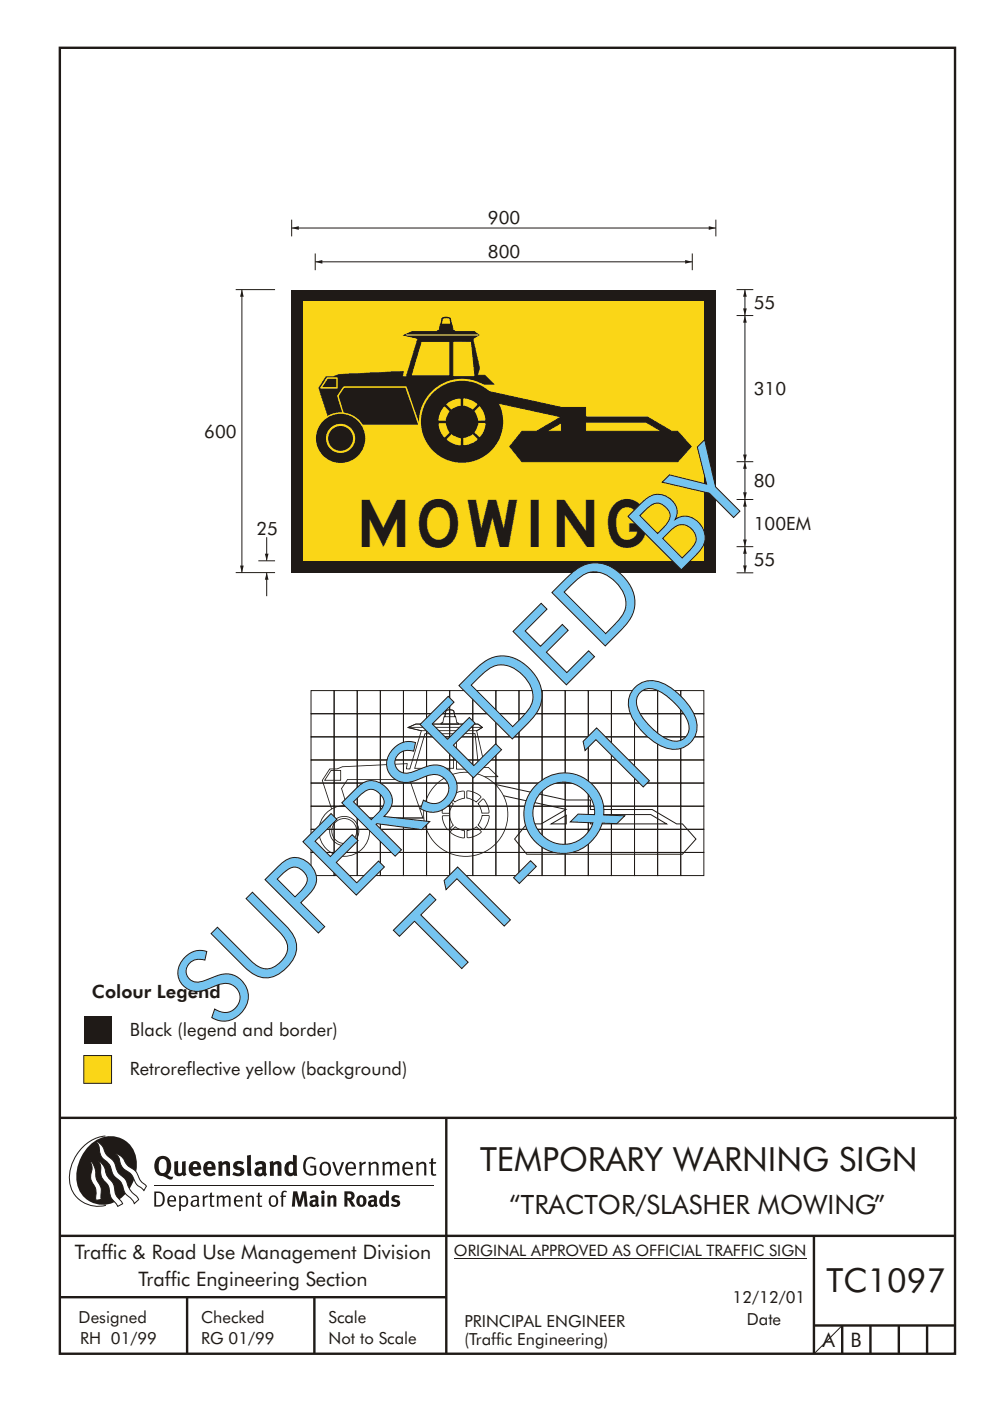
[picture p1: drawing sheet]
<svg xmlns="http://www.w3.org/2000/svg" width="210mm" height="297mm" viewBox="0 0 210 297" stroke-linecap="round" stroke-linejoin="round" font-family="sans-serif">
<path d="M61.9 61.4h90v60h-90z" fill="#1f1a17"/>
<path d="M64.4 63.9h85v55h-85z" fill="#fad617"/>
<path d="M61.9 48.3h90" fill="none" stroke="#1f1a17" stroke-width=".21"/>
<g fill="#1f1a17">
<path d="M61.9 48.3l1.5-.3v.7l-1.5-.4 1.5-.3z" fill-rule="evenodd"/>
<path d="M150.4 48l1.5 .3-1.5 .4v-.7l1.5 .3z" fill-rule="evenodd"/>
</g>
<path d="M151.9 46.6v3.5M158 105.9v10" fill="none" stroke="#1f1a17" stroke-width=".21"/>
<g fill="#1f1a17">
<path d="M158 105.9l.4 1.5h-.7l.3-1.5 .4 1.5z" fill-rule="evenodd"/>
<path d="M157.7 114.4h.7l-.4 1.5 .4-1.5-.4 1.5z" fill-rule="evenodd"/>
</g>
<path d="M158 97.9v8" fill="none" stroke="#1f1a17" stroke-width=".21"/>
<g fill="#1f1a17">
<path d="M158 97.9l.4 1.5h-.7l.3-1.5 .4 1.5z" fill-rule="evenodd"/>
<path d="M157.7 104.4h.7l-.4 1.5 .4-1.5-.4 1.5z" fill-rule="evenodd"/>
</g>
<path d="M158 115.9v5.5" fill="none" stroke="#1f1a17" stroke-width=".21"/>
<g fill="#1f1a17">
<path d="M158 115.9l.4 1.5h-.7l.3-1.5 .4 1.5z" fill-rule="evenodd"/>
<path d="M157.7 119.9h.7l-.4 1.5 .4-1.5-.4 1.5z" fill-rule="evenodd"/>
</g>
<path d="M158 61.4v5.5" fill="none" stroke="#1f1a17" stroke-width=".21"/>
<g fill="#1f1a17">
<path d="M158 61.4l.4 1.5h-.7l.3-1.5 .4 1.5z" fill-rule="evenodd"/>
<path d="M157.7 65.4h.7l-.4 1.5 .4-1.5-.4 1.5z" fill-rule="evenodd"/>
</g>
<path d="M158 66.9v31" fill="none" stroke="#1f1a17" stroke-width=".21"/>
<g fill="#1f1a17">
<path d="M158 66.9l.4 1.5h-.7l.3-1.5 .4 1.5z" fill-rule="evenodd"/>
<path d="M157.7 96.4h.7l-.4 1.5 .4-1.5-.4 1.5z" fill-rule="evenodd"/>
</g>
<path d="M66.9 55.5h80M156.3 61.4h3.5M156.3 66.9h3.5M156.3 97.9h3.5M156.3 115.9h3.5M156.3 105.9h3.5" fill="none" stroke="#1f1a17" stroke-width=".21"/>
<g fill="#1f1a17">
<path d="M66.9 55.5l1.5-.4v.8l-1.5-.4 1.5-.4z" fill-rule="evenodd"/>
<path d="M145.4 55.1l1.5 .4-1.5 .4v-.8l1.5 .4z" fill-rule="evenodd"/>
</g>
<path d="M61.9 46.6v3.5M66.9 53.7v3.6M146.9 53.7v3.6M56.6 113.9v5M156.3 121.4h3.5" fill="none" stroke="#1f1a17" stroke-width=".21"/>
<path d="M56.2 117.4h.8l-.4 1.5 .4-1.5-.4 1.5z" fill-rule="evenodd" fill="#1f1a17"/>
<path d="M51.3 61.4v60" fill="none" stroke="#1f1a17" stroke-width=".21"/>
<g fill="#1f1a17">
<path d="M51.3 61.4l.4 1.5h-.8l.4-1.5 .4 1.5z" fill-rule="evenodd"/>
<path d="M50.9 119.9h.8l-.4 1.5 .4-1.5-.4 1.5z" fill-rule="evenodd"/>
</g>
<path d="M50 61.4h8.4M54.8 118.9h3.6M50 121.4h8.4" fill="none" stroke="#1f1a17" stroke-width=".21"/>
<path d="M85.7 71.1l1.7-.8h13.2l1 .7-1.2 .7h-11.8z" fill-rule="evenodd" fill="#1f1a17"/>
<path d="M85.7 71.1l1.7-.8h13.2l1 .7-1.2 .7h-11.8z" fill="none" stroke="#1f1a17" stroke-width=".21"/>
<path d="M69.2 79.8h1.5l1.2-.4 13.7-.7-.2 1.1h.8l2.4-8-2.8-.7 1.6-.8h13.2l.9 .7-1.1 .8 1.4 6.2-.4 1.5h1.5l2 2h-3.8l-1.2 8.7h-29.7l-2.6-8z" fill-rule="evenodd" fill="#1f1a17"/>
<path d="M67.6 82.3l2.6 7.9zM69.1 79.8l-1.5 2.5zM69.2 79.8l1.5 .1zM70.7 79.8l1.2-.4zM71.9 79.3l13.7-.6zM85.6 78.7l-.1 1.1zM85.4 79.8l.8 .1zM88.6 71.7l-2.5 8.1zM85.8 71l2.8 .8zM85.8 71l1.7-.6zM87.4 70.3l13.2 .1zM100.7 70.3l.8 .8zM100.3 71.7l1.3-.6zM100.3 71.8l1.5 6.2zM101.7 78l-.3 1.5zM101.4 79.5l1.5 .1zM102.9 79.5l1.9 2zM101.1 81.4l3.8 .1zM101 81.5l-1.1 8.7zM70.2 90.2l29.7 .1z" fill="#1f1a17"/>
<path d="M96.1 72.3l3.9 .1 .8 7.5h-4.7zM89.4 72.4h6v7.3h-8.2z" fill-rule="evenodd" fill="#fad617"/>
<path d="M89.4 72.4h6v7.3h-8.2zM96.1 72.3l3.9 .1 .8 7.5h-4.7z" fill="none" stroke="#1f1a17" stroke-width=".21"/>
<circle cx="98" cy="89.4" r="8.9" fill="#1f1a17"/>
<path d="M98 80.3a9.1 9.1 0 0 1 6.5 2.7l-.3 .3a8.7 8.7 0 0 0-6.2-2.6zM104.5 83a9.1 9.1 0 0 1 2.7 6.4h-.4a8.6 8.6 0 0 0-2.6-6.1zM106.8 89.4h.4a9.1 9.1 0 0 1-2.7 6.5l-.3-.3a8.6 8.6 0 0 0 2.6-6.2zM98 98.1a8.7 8.7 0 0 0 6.2-2.5l.3 .3a9.1 9.1 0 0 1-6.5 2.6zM91.9 95.6a8.7 8.7 0 0 0 6.1 2.5v.4a9.1 9.1 0 0 1-6.4-2.6zM88.9 89.4h.4a8.6 8.6 0 0 0 2.6 6.2l-.3 .3a9.1 9.1 0 0 1-2.7-6.5zM91.6 83l.3 .3a8.6 8.6 0 0 0-2.6 6.1h-.4a9.1 9.1 0 0 1 2.7-6.4zM91.6 83a9.1 9.1 0 0 1 6.4-2.7v.4a8.7 8.7 0 0 0-6.1 2.6z" fill="#fad617"/>
<path d="M94.1 86.4l.3-.2 1 1-.6 1.2-.3 .8h-1.4a3.7 3.7 0 0 1 1-2.8zM93.1 89.8l1.5-.1 .4 1.3 .4 .7-1 1a3.6 3.6 0 0 1-1.3-2.9zM95.8 92.1l1.2 .6 .8 .2v1.4a3.4 3.4 0 0 1-3-1.3zM98.3 92.9l1.3-.4 .7-.4 1 1a3.3 3.3 0 0 1-3 1.2zM101.5 89.7h1.4a3.3 3.3 0 0 1-1.3 2.9l-1-.9 .7-1.2zM100.6 87.2l1-1a3.3 3.3 0 0 1 1.2 3h-1.3l-.4-1.3zM98.3 84.6a3.3 3.3 0 0 1 2.9 1.2l-.9 1-1.2-.6-.8-.2zM94.9 85.5a3.5 3.5 0 0 1 2.8-.9v1.4l-1.2 .4-.8 .4-1-1z" fill-rule="evenodd" fill="#fad617"/>
<path d="M93.8 67.6a1.47 1.47 0 0 1 1.7 0l.7 2.5 .3 .1v.1h-3.7v-.2h.4z" fill-rule="evenodd" fill="#1f1a17"/>
<path d="M96.5 70l.1 .3-.2 .1zM96.2 70h.3l-.1 .2h-.2zM96.1 70.1l.1 .1zM95.8 68.8h.2l.2 1.3h-.1zM95.9 68.7l.1 .1zM95.8 68.7h.1v.2h-.1zM95.7 68.8l.1 .1zM95.4 67.6h.2l.2 1.2h-.1zM95.1 67.3l.5 .3-.6-.2zM94.6 67.2l.5 .1-.1 .1h-.4zM94.2 67.3l.4-.1v.2l-.4 .1zM93.8 67.4l.4-.1v.2l-.3 .1h-.2zM93.7 67.6h.2l-.2 1.2h-.2zM93.4 68.7h.2v.2h-.2zM93.3 68.8h.2l-.3 1.3-.1-.1zM93.1 70l.1 .1zM92.7 70.1l.4-.1v.2l-.3 .1h-.1zM92.7 70.3l.1 .1zM92.8 70.2h3.7v.2h-3.7z" fill="#1f1a17"/>
<path d="M93.8 67.6a1.4 1.4 0 0 1 1.7 0l.3 1.2h-2.2z" fill-rule="evenodd" fill="#fad617"/>
<path d="M93.6 68.6h2.2v.3h-2.2zM95.8 68.8l.1-.1-.1 .2zM95.3 67.6l.3-.1 .3 1.2-.3 .1zM95.5 67.6l.1-.1zM95.1 67.2l.5 .3-.2 .1-.4-.1zM94.5 67.2h.6l-.1 .3h-.5zM94 67.2h.5v.3h-.4zM93.7 67.4l.3-.2 .1 .3h-.4zM93.8 67.6h.2zM93.7 67.5l.3 .1-.3 1.2-.3-.1zM93.4 68.7l.2 .2z" fill="#1f1a17"/>
<g fill="#fad617">
<path d="M72.9 81.9h13.2v.3h-13.2zM72.8 82l.1-.1v.2zM72.8 82l.3 .2-1.3 1.9-.2-.2zM71.6 83.9l.1 .1h-.2zM71.5 84l.3-.1 1.9 6.2-.2 .1zM73.5 90.2h.1v.1zM73.6 90h15.3v.3h-15.3zM88.9 90.2l.2-.1-.2 .2zM86 82.1l.3-.1 2.8 8.1-.3 .1zM86.1 81.9l.2 .1-.2 .1z"/>
<path d="M68.1 82.1h3.4v.3h-3.4zM71.5 82.2h.2l-.2 .2zM71.4 80.2h.3v2h-.3zM71.5 80l.2 .2h-.2zM69.4 80h2.1v.3h-2.1zM69.3 80.1l.1-.1v.2zM69.3 80.1l.3 .1-1.4 2.1-.2-.2zM68 82.1l.1 .3z"/>
<path d="M86.2 70.9h.1v.2h-.1zM86.3 70.9h15v.2h-15zM101.3 70.9l.3 .1-.3 .1z"/>
</g>
<circle cx="72.3" cy="93" r="5.4" fill="#1f1a17"/>
<path d="M72.3 87.4l1.8 .4 1.1 .5 1 .8-.2 .2-.9-.8-1.1-.5-1.7-.3zM76.2 89.1l.7 .9 .6 1.1 .3 1.8h-.3l-.3-1.7-.5-1-.7-.9zM77.5 92.9h.3l-.3 1.9-.6 1.1-.7 .9-.2-.2 .7-.9 .5-1zM72.3 98.2l1.7-.3 1.1-.6 .9-.7 .2 .2-1 .8-1.1 .5-1.8 .4zM68.6 96.6l1.4 1 1.1 .4 1.2 .2v.3l-1.3-.2-1.2-.4-1.4-1.1zM66.7 92.9h.3l.3 1.8 .5 1 .8 .9-.2 .2-.8-.9-.5-1.1zM68.4 89.1l.2 .2-.8 .9-.5 1-.3 1.7h-.3l.4-1.8 .5-1.1zM68.4 89.1l.9-.8 1.1-.5 1.9-.4v.3l-1.8 .3-1 .5-.9 .8z" fill="#fad617"/>
<path d="M69.6 93a2.65 2.65 0 0 1 5.3 0 2.65 2.65 0 0 1-5.3 0zM69.2 93a3.1 3.1 0 0 1 6.2 0 3.1 3.1 0 0 1-6.2 0z" fill-rule="evenodd" fill="#fad617"/>
<path d="M103.1 82.9l16.1 3.5h5v2h13.2l5.1 3.1h1.3l2.8 3.2-2.8 3.2h-33.1l-2.5-3.2 2.5-3.2h3.1l5.3-3.1-14.2-3.1zM124.2 89.5v2h16.2l-3.3-2zM115.9 91.5h3.2v-1.9z" fill-rule="evenodd" fill="#1f1a17" stroke="#1f1a17" stroke-width=".21"/>
<path d="M56.6 121.4v5" fill="none" stroke="#1f1a17" stroke-width=".21"/>
<path d="M56.6 121.4l.4 1.5h-.8l.4-1.5 .4 1.5z" fill-rule="evenodd" fill="#1f1a17"/>
<g fill="none" stroke="#1f1a17" stroke-width=".51">
<path d="M12.7 10.1h189.9v276.9h-189.9zM12.7 237h190.3M94.7 236.9v50.1M12.7 262h190M12.7 275h82M39.7 275v12M66.7 275v12M172.7 262v25M172.7 281h30M178.7 281v6M184.7 281v6M190.7 281v6"/>
<path d="M196.7 281v6"/>
</g>
<path d="M96.3 266.7h74.7" fill="none" stroke="#1f1a17" stroke-width=".21"/>
<path d="M17.8 215.3h5.9v5.9h-5.9z" fill="#1f1a17"/>
<path d="M17.8 223.8h5.9v5.9h-5.9z" fill-rule="evenodd" fill="#fad617" stroke="#1f1a17" stroke-width=".21"/>
<g fill="#1f1a17">
<path d="M64.9 245.6a1.61 1.61 0 0 1 2.1 .1l-.2 .2a1.17 1.17 0 0 0-1.4-.1 1.17 1.17 0 0 0-.6 1.2 1.42 1.42 0 0 0 1.2 1.9l.7-.2v-1.2h-.8l-.1-.4h1.3v1.9a1.82 1.82 0 0 1-2.2-.1 1.82 1.82 0 0 1-.6-2.1l.2-.7z" fill-rule="evenodd"/>
<path d="M68.2 246.6a1.77 1.77 0 0 0 .4 2.6 1.39 1.39 0 0 0 1.4-.5 1.39 1.39 0 0 0 .2-1.5 1.19 1.19 0 0 0-2-.6zM68.5 246.8a.83 .83 0 0 1 1 .1 .83 .83 0 0 1 .2 1 .75 .75 0 0 1-.6 1 .75 .75 0 0 1-.8-.8v-.9z" fill-rule="evenodd"/>
<path d="M70.5 246.4l.4-.1 .8 2.4 .8-2.3h.5l-1.1 2.8h-.4z" fill-rule="evenodd"/>
<path d="M73.6 246.7a1.74 1.74 0 0 0 .5 2.5h.9l.5-.3-.2-.3a.89 .89 0 0 1-1.1 .2 .89 .89 0 0 1-.4-.9h1.7a1.15 1.15 0 0 0-.4-1.4 1.15 1.15 0 0 0-1.5 .2zM74 246.9a.67 .67 0 0 1 .8-.1 .67 .67 0 0 1 .3 .7h-1.3z" fill-rule="evenodd"/>
<path d="M76.2 246.4l.4-.1 .1 .5 .5-.4 .5-.1-.2 .5a.61 .61 0 0 0-.8 .6v1.8h-.4z" fill-rule="evenodd"/>
<path d="M78.1 246.4l.5-.1 .1 .5a.89 .89 0 0 1 .9-.5 .89 .89 0 0 1 .7 .8v2.1h-.4v-2.1l-.1-.3-.3-.1-.8 .4v2.1h-.4z" fill-rule="evenodd"/>
<path d="M81.1 246.4l.4-.1 .1 .4a.83 .83 0 0 1 .8-.4 .83 .83 0 0 1 .7 .5 .86 .86 0 0 1 .9-.5 .86 .86 0 0 1 .7 .8v2.1h-.4l-.1-2.3a.5 .5 0 0 0-.8 0l-.2 .2v2.1h-.5v-2.2l-.4-.3-.7 .4v2.1h-.4z" fill-rule="evenodd"/>
<path d="M85.7 246.7a1.74 1.74 0 0 0 .5 2.5h.9l.5-.3-.2-.3a.89 .89 0 0 1-1.1 .2 .89 .89 0 0 1-.4-.9h1.7a1.15 1.15 0 0 0-.5-1.4 1.15 1.15 0 0 0-1.4 .2zM86 246.9a.67 .67 0 0 1 .9-.1 .67 .67 0 0 1 .3 .7h-1.3z" fill-rule="evenodd"/>
<path d="M88.3 246.4l.4-.1 .1 .5a.89 .89 0 0 1 .9-.5 .89 .89 0 0 1 .7 .8v2.1h-.4v-2.1l-.1-.3-.3-.1-.8 .4v2.1h-.4z" fill-rule="evenodd"/>
<path d="M91.5 245.7l.4-.2v.9h.7l-.2 .3h-.5v2.1l.1 .1h.5l.1 .3a.71 .71 0 0 1-1.2-.5v-2h-.3v-.3h.3z" fill-rule="evenodd"/>
<path d="M37 246.3l.8-.2v2a.46 .46 0 0 0 .2 .7 .46 .46 0 0 0 .6-.3v-2.2l.8-.1v2.3l.2 .6-.6 .3-.2-.3a1.03 1.03 0 0 1-1.2 .2 1.03 1.03 0 0 1-.6-1z" fill-rule="evenodd"/>
<path d="M40.4 246.6a1.64 1.64 0 0 0 0 2.3 1.64 1.64 0 0 0 2.3 .1l-.4-.5a.78 .78 0 0 1-.9 .3 .78 .78 0 0 1-.5-.8h1.8a1.37 1.37 0 0 0-.6-1.6 1.37 1.37 0 0 0-1.7 .2zM41 246.9a.48 .48 0 0 1 .7-.1 .48 .48 0 0 1 .2 .6h-1z" fill-rule="evenodd"/>
<path d="M43.5 246.6a1.65 1.65 0 0 0-.2 2 1.65 1.65 0 0 0 1.9 .7l.5-.3-.3-.5a.78 .78 0 0 1-.9 .3 .78 .78 0 0 1-.5-.8h1.8a1.37 1.37 0 0 0-.6-1.6 1.37 1.37 0 0 0-1.7 .2zM44.1 246.9a.48 .48 0 0 1 .6-.1 .48 .48 0 0 1 .2 .6h-.9z" fill-rule="evenodd"/>
<path d="M46.3 246.4l.7-.3 .1 .4a.95 .95 0 0 1 1-.3 .95 .95 0 0 1 .7 .9v2.2h-.8v-2.3l-.3-.2-.5 .3v2.2h-.8z" fill-rule="evenodd"/>
<path d="M49.7 246.5a1.73 1.73 0 0 1 2-.1l-.2 .6-.6-.2a.42 .42 0 0 0-.6 .3l.2 .2a1.23 1.23 0 0 1 1.4 1 1.47 1.47 0 0 1-2.3 .9l-.3-.1 .3-.6 .7 .3a.47 .47 0 0 0 .7-.3 .87 .87 0 0 0-1-.6l-.4-.2-.1-.4z" fill-rule="evenodd"/>
<path d="M54.1 246.6l.3 .6 .3-.2a.62 .62 0 0 1 .9 0v.4a1.21 1.21 0 0 0-1.3 .3 1.21 1.21 0 0 0-.2 1.4 1.19 1.19 0 0 0 1.7 0l.5 .3 .4-.4-.3-.4v-1.3a.96 .96 0 0 0-1.3-1.1zM55 248.1l.6-.1v.6a.43 .43 0 0 1-.6 .1 .43 .43 0 0 1 0-.6z" fill-rule="evenodd"/>
<path d="M57.2 246.4l.7-.3 .1 .4a.95 .95 0 0 1 1-.3 .95 .95 0 0 1 .7 .9v2.2h-.8v-2.3l-.3-.2-.5 .3v2.2h-.8z" fill-rule="evenodd"/>
<path d="M62.2 244.8v1.6a1.29 1.29 0 0 0-1.4 .1 1.29 1.29 0 0 0-.5 1.3 1.24 1.24 0 0 0 .5 1.4 1.24 1.24 0 0 0 1.5-.1l.1 .2h.7l-.1-4.3zM61.5 246.9h.4l.3 .1v1.5l-.3 .2a.48 .48 0 0 1-.6-.5 1.52 1.52 0 0 1 .2-1.3z" fill-rule="evenodd"/>
<path d="M52.4 245l.8-.2 .2 4.5h-.8l-.1-.2z" fill-rule="evenodd"/>
</g>
<path d="M22.4 240.9a9 9 0 0 0-7.4 10.8 6.2 6.2 0 0 0 7.5 3.9M32.7 251.4h59.4" fill="none" stroke="#1f1a17" stroke-width=".21"/>
<path d="M19.1 242.7a5.7 5.7 0 0 1 6.5-1.4 5.7 5.7 0 0 1 3.4 5.7 8.6 8.6 0 0 1-6.2 8.4 5.7 5.7 0 0 1-6.5-7.1 9.9 9.9 0 0 1 2.8-5.6z" fill-rule="evenodd" fill="#1f1a17"/>
<path d="M24.4 244.6a3.1 3.1 0 0 1 2.3 2.1l.8 .8a3.2 3.2 0 0 1 2 2.3l.4 .7 1.2 1-.6 .9-.2-.3a3.5 3.5 0 0 1-1.9-2 3.8 3.8 0 0 0-2.1-2.2 3.5 3.5 0 0 1-1-2.3zM20.4 242a3.4 3.4 0 0 1 1.9 2.4l.7 .9a3.3 3.3 0 0 1 1.7 2.5 4.4 4.4 0 0 0 1.7 2l.3 .3a6.1 6.1 0 0 0 2.5 3.7l.2 .5-.9 .9a6.1 6.1 0 0 0-1.9-2.2l-.4-.7a3.6 3.6 0 0 0-1.9-2.8l-.6-1.1a3.6 3.6 0 0 0-1.9-2.8 3.7 3.7 0 0 1-.8-2.4zM21 246.2a3.4 3.4 0 0 1 1.5 2.7l.6 .9a3.8 3.8 0 0 1 1.4 3.1l.3 .8 1.2 1.5-1 .6-.5-.8a3.2 3.2 0 0 1-1.3-2.8 4.3 4.3 0 0 0-1.4-2.2 4.7 4.7 0 0 1-.5-2.9zM19.2 246.1a5.1 5.1 0 0 1 1.2 3.7l.3 .7a3.1 3.1 0 0 1 .7 3l.1 .8-1.1 .2-.1-.8a3.5 3.5 0 0 0-.9-3.2 3.6 3.6 0 0 1 .1-2.6z" fill-rule="evenodd" fill="#fff" stroke="#1f1a17" stroke-width=".21"/>
<g fill="#1f1a17">
<path d="M33.4 245.5a2.51 2.51 0 0 0 .4 3.7l.8 .2a2.78 2.78 0 0 0 2 .6l.2-.5h-.6l-.7-.4a2.56 2.56 0 0 0 0-3.8 1.83 1.83 0 0 0-2.1 .2zM34 245.9a.87 .87 0 0 1 1 0 .87 .87 0 0 1 .4 .9v.4a1.17 1.17 0 0 1-.9 1.5h-.3a2.38 2.38 0 0 1-.2-2.8z" fill-rule="evenodd"/>
<path d="M33.1 252.9v2.6a1.12 1.12 0 0 0 1.2-.3 1.12 1.12 0 0 0 .2-1.1l-.1-.6-.3-.4zM32.7 252.6h1.1a1.67 1.67 0 0 1 1.2 1.7 1.67 1.67 0 0 1-1.3 1.5h-1zM36.1 253.9l-.2 .6h1.1a.55 .55 0 0 0-.3-.7 .55 .55 0 0 0-.6 .1zM35.8 253.8a.95 .95 0 0 1 1.2-.2 .95 .95 0 0 1 .4 1.1h-1.5a.72 .72 0 0 0 .4 .8 .72 .72 0 0 0 .9-.1l.1 .2a1.15 1.15 0 0 1-1.5 0 1.15 1.15 0 0 1-.2-1.5zM38.4 254.1v1.2a.7 .7 0 0 0 .9 .1 .7 .7 0 0 0 .2-.9 .61 .61 0 0 0-.4-.7 .61 .61 0 0 0-.7 .3zM38 253.5l.3-.1 .1 .4a.95 .95 0 0 1 1.2-.1 .95 .95 0 0 1 .3 1.1 .92 .92 0 0 1-.5 1 .92 .92 0 0 1-1-.2v1.1l-.4 .1zM40.9 254.9a.5 .5 0 0 0 .2 .7 .5 .5 0 0 0 .7-.3v-.7zM40.5 253.8a1 1 0 0 1 1.7 .2v1.4l.2 .3-.2 .2-.3-.3a.78 .78 0 0 1-1.4-.1 .78 .78 0 0 1 .8-1.1h.5a.58 .58 0 0 0-.3-.7 .58 .58 0 0 0-.7 .3zM43 253.5l.3-.1 .1 .4 .3-.3h.5l-.2 .3a.52 .52 0 0 0-.6 .6v1.4h-.4zM44.6 252.9l.4-.1-.1 .7h.6l-.1 .3h-.5v1.5a.35 .35 0 0 0 .6 .3v.2a.57 .57 0 0 1-.6 .1 .57 .57 0 0 1-.3-.5v-1.6h-.3v-.3h.3zM45.9 253.5l.4-.1 .1 .4 .2-.2a.64 .64 0 0 1 1 .2 .7 .7 0 0 1 .8-.4 .7 .7 0 0 1 .5 .7v1.7h-.4v-1.7l-.2-.3-.7 .3v1.7h-.3v-1.6a.38 .38 0 0 0-.3-.5 .38 .38 0 0 0-.5 .3l-.1 .1v1.7h-.4zM50.2 253.9l-.2 .6h1.1a.55 .55 0 0 0-.2-.7 .55 .55 0 0 0-.7 .1zM49.9 253.8a.95 .95 0 0 1 1.2-.2 .95 .95 0 0 1 .4 1.1h-1.5a.72 .72 0 0 0 .4 .8 .72 .72 0 0 0 .9-.1l.1 .2a1.15 1.15 0 0 1-1.5 0 1.15 1.15 0 0 1-.2-1.5zM52.1 253.5l.3-.1 .1 .4a.72 .72 0 0 1 .8-.4 .72 .72 0 0 1 .6 .7v1.7h-.4v-1.5a.45 .45 0 0 0-.3-.6 .45 .45 0 0 0-.5 .3l-.2 .1v1.7h-.3zM54.7 252.9l.4-.1v.7h.6l-.1 .3h-.5v1.5a.35 .35 0 0 0 .5 .3v.2a.57 .57 0 0 1-.6 .1 .57 .57 0 0 1-.3-.5v-1.6h-.3v-.3h.3zM57.6 253.9l-.2 .7a.65 .65 0 0 0 .3 .9 .65 .65 0 0 0 .8-.3l.1-.1a.93 .93 0 0 0-.7-1.4zM57.3 253.8a1.12 1.12 0 0 1 1.4 0 1.12 1.12 0 0 1 .2 1.4 1.01 1.01 0 0 1-1.2 .7 1.01 1.01 0 0 1-.7-1.2zM59.9 252.6l.5-.2 .5 .2-.2 .2-.3-.1-.3 .2v.6h.6l-.1 .3h-.5v2h-.4v-2h-.2v-.3h.2zM62.2 252.6l-.3 3.2h.7l.1-2.2 .6 2.2h.5l.7-2.2 .1 2.2h.7l-.3-3.2h-.9l-.5 2.1-.5-2.1zM65.7 253.7l.3 .5a.51 .51 0 0 1 .5-.3 .51 .51 0 0 1 .4 .4v.1a.88 .88 0 0 0-1.1 .3 .88 .88 0 0 0 .2 1.1 .9 .9 0 0 0 1.1-.1l.3 .3 .4-.4-.3-.3v-1.1a.87 .87 0 0 0-.4-.8 .87 .87 0 0 0-1 .1zM66.4 254.9l.5-.1v.5l-.1 .1h-.3l-.2-.1zM68.2 253.5v2.3h.6v-2.4zM68.1 252.8a.4 .4 0 0 0 .8 0 .4 .4 0 0 0-.8 0zM69.4 253.5l.1 2.3h.6v-1.7a.33 .33 0 0 1 .4-.2 .33 .33 0 0 1 .2 .4v1.5h.7v-1.7a.75 .75 0 0 0-.6-.7 .75 .75 0 0 0-.8 .3v-.3zM73.1 252.6v3.2h.6v-1.3l.3 .2 .7 1.1h.7l-.9-1.4a.94 .94 0 0 0 .7-1 .94 .94 0 0 0-.9-.8zM73.7 253.1a.51 .51 0 0 1 .7 .1 .51 .51 0 0 1-.1 .8h-.6zM75.9 253.7a1.19 1.19 0 0 0-.1 1.8 1.19 1.19 0 0 0 1.7-.1 1.19 1.19 0 0 0 0-1.6 1.19 1.19 0 0 0-1.6-.1zM76.5 253.9h.2a.99 .99 0 0 1 0 1.5 1.06 1.06 0 0 1-.2-1.5zM78.1 253.7l.3 .5a.51 .51 0 0 1 .5-.3 .51 .51 0 0 1 .4 .4v.1a.88 .88 0 0 0-1.1 .3 .88 .88 0 0 0 .2 1.1 .9 .9 0 0 0 1.1-.1l.3 .3 .4-.4-.2-.3v-1.1a.87 .87 0 0 0-.5-.8 .87 .87 0 0 0-1 .1zM78.9 254.9l.4-.1v.5l-.1 .1h-.3l-.2-.1zM81.9 252.4v1.2a1.2 1.2 0 0 0-1.4 .5 1.2 1.2 0 0 0 .2 1.5l.5 .3 .8-.2v.1h.6l-.1-3.3zM81.4 254l.5 .1-.1 1.2a.46 .46 0 0 1-.5 0 .46 .46 0 0 1-.2-.6zM83.3 253.6a.79 .79 0 0 0-.2 1 .79 .79 0 0 0 1 .3 .33 .33 0 0 1 0 .5 .33 .33 0 0 1-.5 0l-.5-.2-.2 .4a1.15 1.15 0 0 0 1.2 .3 1.15 1.15 0 0 0 .8-1 1.49 1.49 0 0 0-1.2-.7 .4 .4 0 0 1 .3-.4 .4 .4 0 0 1 .4 .1l.2 .1 .2-.4a1.47 1.47 0 0 0-1.5 0z" fill-rule="evenodd"/>
</g>
<path d="M104.1 166.1l16.1 3.5h5.1v2h13.1l5.2 3.1h1.2l2.9 3.2-2.9 3.2h-33l-2.6-3.2 2.6-3.2h3l5.3-3.1-14.2-3.1zM116.9 174.7l3.2-1.9v1.9zM125.3 172.7h12.8l3.3 2h-16.1zM178.6 281.1l-5.8 5.8" fill="none" stroke="#1f1a17" stroke-width=".21"/>
<g fill="#1f1a17">
<path d="M86.5 154.2l2.9 .6v.2l-2.9-.7zM86.5 154.2v.1zM86.5 154.2l1.7-.8 .1 .2-1.7 .7zM88.2 153.4h13.2v.2h-13.2zM101.5 153.4l.9 .7-.1 .2-.9-.7zM102.4 154.1v.2zM101.2 154.8l1.1-.7 .1 .2-1.2 .7zM89.4 154.8h11.8v.2h-11.8z"/>
<path d="M68.3 165.5l.2-.1 2.6 8-.2 .1zM69.9 163l.1 .1-1.5 2.4-.2-.1zM70 162.9h1.5v.2h-1.5zM71.5 162.9l1.1-.4 .1 .1-1.2 .5zM72.6 162.5l13.8-.7v.2l-13.7 .7zM86.4 161.8l.1 .1zM86.3 161.9h.2l-.2 1.1h-.2zM86.1 163l.1 .1zM86.2 162.9l.8 .1-.1 .1h-.7zM89.3 154.9l.2 .1-2.5 8.1-.1-.1zM89.4 154.9l.1 .1zM86.6 154.2l2.8 .7v.1l-2.9-.7zM86.5 154.2v.1zM86.5 154.2l1.7-.8 .1 .2-1.7 .7zM88.2 153.4h13.2v.2h-13.2zM101.5 153.5l.9 .7-.1 .1-.9-.7zM102.4 154.2v.1zM101.1 154.9l1.2-.7 .1 .1-1.2 .7zM101 155l.2-.1 1.5 6.3-.2 .1zM102.5 161.2l.2 .1-.5 1.5-.1-.1zM102.1 162.7v.1zM102.1 162.6h1.5v.2h-1.5zM103.7 162.7l2 1.9-.1 .1-2-1.9zM105.7 164.6v.2zM101.9 164.6h3.8v.2h-3.8zM101.8 164.7h.2l-1.2 8.7h-.2zM71 173.4l29.7-.1v.2h-29.7z"/>
<path d="M96.8 155.5h.2v7.6h-.2zM96.9 155.5h3.9v.1h-3.9zM100.8 155.5h.1zM100.7 155.6l.2-.1 .8 7.6h-.2zM96.9 163h4.7v.2h-4.7zM96.8 163.1l.1 .1zM88 162.8h8.2v.2h-8.2zM87.9 162.9l.1 .1zM90.1 155.5l.1 .1-2.1 7.3h-.2zM90.2 155.5h6v.2h-6zM96.2 155.5l.1 .1zM96.1 155.6h.2v7.3h-.2z"/>
</g>
<circle cx="98.8" cy="172.7" r="8.9" fill="#fff"/>
<path d="M98.8 163.6a9 9 0 0 1 6.4 2.7l-.1 .1a8.8 8.8 0 0 0-6.3-2.6zM105.2 166.3a9 9 0 0 1 2.6 6.3h-.1a8.8 8.8 0 0 0-2.6-6.2zM107.7 172.6h.1a9 9 0 0 1-2.6 6.4l-.1-.1a8.8 8.8 0 0 0 2.6-6.3zM98.8 181.5a8.8 8.8 0 0 0 6.3-2.6l.1 .1a9 9 0 0 1-6.4 2.7zM92.6 178.9a8.8 8.8 0 0 0 6.2 2.6v.2a9 9 0 0 1-6.4-2.7zM89.8 172.6h.2a8.8 8.8 0 0 0 2.6 6.3l-.2 .1a9 9 0 0 1-2.6-6.4zM92.4 166.3l.2 .1a8.8 8.8 0 0 0-2.6 6.2h-.2a9 9 0 0 1 2.6-6.3zM92.4 166.3a9 9 0 0 1 6.4-2.7v.2a8.8 8.8 0 0 0-6.2 2.6z" fill="#1f1a17"/>
<path d="M94.8 169.6l.4-.1 1 .9-.7 1.2-.2 .8h-1.4a3.7 3.7 0 0 1 .9-2.8zM93.9 173.1l1.5-.2 .3 1.3 .5 .8-1 .9a3.6 3.6 0 0 1-1.3-2.8zM96.6 175.3l1.1 .6 .9 .2v1.4a3.3 3.3 0 0 1-3-1.2zM99.1 176.1l1.2-.4 .8-.4 1 1a3.3 3.3 0 0 1-3 1.2zM102.3 172.9h1.4a3.3 3.3 0 0 1-1.3 3l-1-1 .7-1.2zM101.4 170.4l1-1a3.3 3.3 0 0 1 1.2 3h-1.4l-.3-1.3zM99 167.8a3.3 3.3 0 0 1 3 1.3l-1 1-1.1-.7-.9-.2zM95.7 168.7a3.5 3.5 0 0 1 2.8-.9v1.4l-1.2 .4-.8 .4-1-.9z" fill-rule="evenodd" fill="#fff"/>
<g fill="#1f1a17">
<path d="M93.9 172.3v.2zM93.7 172.2h.2l-.1 .3zM93.8 171.8h.1v.4h-.2zM94.1 170.7l.2 .1-.4 1h-.1zM94.8 169.5l.2 .1-.7 1.2-.2-.1zM94.8 169.5l.2-.1 .1 .1-.1 .1zM95 169.4l.1 .1zM95.1 169.3l.1 .1-.1 .1zM95.2 169.4l1 1-.1 .1-1-1zM96.2 170.4v.1zM96.1 170.4l.1 .1-.5 1-.2-.1zM95.5 171.4l.2 .1-.3 .9h-.2zM93.9 172.3h1.4v.2h-1.4zM95.1 175.9l.1 .1zM95 175.8l.2 .2h-.3zM94.6 175.6l.2-.1 .2 .3-.1 .2zM94.1 174.6h.2l.5 .9-.2 .1zM93.8 173.2h.1l.4 1.4h-.2zM93.8 173l.1 .2h-.1zM93.8 172.9l.1 .2zM93.9 172.9l.1 .1zM94 172.9h1.4v.1h-1.4zM95.4 172.9h.1zM95.3 172.9h.2l.3 1.1-.2 .1zM95.6 174.1l.2-.1 .4 .9-.1 .1zM95.1 175.9l1-1 .1 .1-1 1zM98.5 177.5l.1 .1zM98.4 177.6h.2l-.1 .1zM98.3 177.6l.2 .1h-.2zM96.9 177.2l1.4 .4v.1l-1.4-.3zM95.6 176.6l.2-.1 1.1 .7v.2zM95.5 176.5h.3l-.2 .1zM95.5 176.3l.2 .1-.2 .1zM95.5 176.2l.2 .1zM96.5 175.2l.1 .2-.9 .9-.2-.1zM96.5 175.2h.1zM96.6 175.2l1 .6-.1 .1-1-.5zM97.6 175.8l1 .3v.1l-1.1-.3zM98.6 176.1h.1zM98.5 176.1h.2v1.4h-.2zM102 176.3h.2zM102 176.3h.2v.2zM102 176.4l.2 .1-.2 .1-.1-.1zM100.7 177.2l1.2-.7 .1 .1-1.2 .8zM99.4 177.5l1.3-.3 .1 .2-1.1 .3h-.3zM99.2 177.5h.2v.2h-.2zM99 177.6l.2-.1v.2zM99 177.5h.2zM99 176.1h.2v1.4h-.2zM99.1 176l1-.3 .1 .2-1.1 .3zM100.1 175.7l.9-.5 .2 .2-1 .5zM101 175.2h.2zM101 175.4l.2-.2 1 1-.2 .2zM103.7 172.8v.2zM103.7 172.8l.2 .2h-.2zM103.7 173h.2v.2h-.2zM103.7 173.2h.2l-.1 .3-.3 1.1-.2-.1zM103.3 174.5l.2 .1-.7 1.2-.2-.1zM102.5 175.8l.1-.1 .2 .1-.2 .2zM102.5 175.8l.1 .2h-.2zM102.4 175.9l.1-.1zM101.5 174.8l1 1-.1 .1-1-.9zM101.4 174.8v.2zM101.9 173.9h.2l-.6 1.1-.1-.2zM102.2 172.9h.2l-.3 1h-.2zM102.3 172.8h1.4v.2h-1.4zM102.4 169.3l.1 .2zM102.4 169.3h.2l-.1 .2zM102.6 169.3l.2 .2-.1 .1-.2-.1zM102.7 169.6l.1-.1 .2 .2 .5 1-.2 .1zM103.3 170.8l.2-.1 .3 1.4h-.1zM103.7 172.1h.1v.2zM103.7 172.3h.1l-.1 .2zM103.6 172.3l.1 .2zM102.2 172.3h1.4v.2h-1.4zM102.1 172.4l.1 .1zM101.8 171.3h.2l.3 1.1h-.2zM101.4 170.4l.1-.1 .5 1h-.2zM101.4 170.3v.1zM101.4 170.3l1-1 .1 .2-1 .9zM99 167.7l.1 .1zM99 167.7l.3-.1v.2zM99.3 167.6h.4l-.1 .2h-.3zM99.7 167.6l1 .4v.1l-1.1-.3zM100.7 168l1 .5-.1 .1-.9-.5zM101.7 168.5l.3 .3-.1 .1-.3-.3zM101.9 168.9l.1-.1 .1 .3zM102 169l.1 .1zM102 169l.1 .1-1 1-.1-.1zM100.1 169.4l1 .6-.1 .1-1-.5zM99 169.1l1.1 .3-.1 .2-1-.3zM99 169.2v.1zM99 167.8h.1v1.4h-.1zM95.4 169.1l.2-.1zM95.5 168.8l.1 .1-.2 .2zM95.5 168.8l.3-.3 .1 .2-.3 .2zM95.8 168.5l1-.5 .1 .1-1 .6zM96.8 168l1.1-.3v.1l-1 .3zM97.9 167.7l.4-.1v.2h-.4zM98.3 167.6l.3 .2h-.3zM98.4 167.8h.2zM98.4 167.8h.2v1.4h-.2zM97.4 169.5l1.1-.4v.2l-1 .3zM96.5 170l.9-.5 .1 .1-.9 .5zM95.6 169l1 1-.2 .1-.9-1z"/>
<path d="M97.2 153.2l.2 .3h-.2zM96.9 153.2h.3v.2l-.3-.1zM96.8 153.3h.1zM96.6 152l.2-.1 .2 1.3-.2 .1zM96.7 151.9h.1zM96.5 151.9h.2v.1h-.2zM96.4 152h.1zM96.2 150.8l.2-.1 .2 1.2-.2 .1zM95.9 150.4l.5 .3-.6-.1zM95.4 150.4h.5l-.1 .2h-.4zM95 150.5l.4-.1v.2h-.4zM94.6 150.6l.4-.1v.1l-.3 .2-.2-.1zM94.5 150.7l.2 .1-.2 1.2h-.2zM94.2 151.9h.2v.2h-.2zM94.1 152h.2l-.3 1.3-.2-.1zM93.9 153.2v.1zM93.5 153.3l.4-.1v.1l-.3 .2h-.2zM93.4 153.5l.1 .1zM93.5 153.4h3.8v.2h-3.8z"/>
<path d="M94.4 151.9h2.1v.1h-2.1zM96.2 150.8l.2-.1 .2 1.2-.2 .1zM95.9 150.4l.5 .3-.6-.1zM95.3 150.4h.6l-.1 .2h-.5zM94.8 150.5l.5-.1v.2l-.4 .1zM94.6 150.6l.2-.1 .1 .2h-.4zM94.5 150.7l.2 .1-.2 1.2-.2-.1zM94.3 151.9l.1 .1z"/>
<path d="M73.7 165.2h13.2v.2h-13.2zM73.6 165.2l.2 .1-1.3 1.9-.1-.1zM72.4 167.2h.2l1.9 6.2h-.2zM74.4 173.3h15.3v.2h-15.3zM86.8 165.3h.2l2.8 8.1-.2 .1z"/>
<path d="M68.9 165.3h3.4v.2h-3.4zM72.2 163.4h.2v2h-.2zM72.3 163.3l.1 .1zM70.2 163.3h2.1v.2h-2.1zM70.1 163.3l.2 .1-1.3 2.1-.2-.1zM68.8 165.4l.1 .1z"/>
<path d="M87 154.1h.1v.2zM87.1 154.1h15v.2h-15zM102.1 154.1l.2 .1-.2 .1z"/>
</g>
<circle cx="73" cy="176.2" r="5.4" fill="#fff"/>
<path d="M73 170.7l1.9 .3 1.1 .6 .9 .7-.1 .1-.9-.7-1.1-.5-1.8-.3zM76.9 172.3l.8 1 .5 1 .3 1.9h-.2l-.3-1.8-.5-1.1-.7-.9zM78.3 176.2h.2v.6l-.3 1.2-.5 1.1-.8 .9-.1-.1 .7-.9 .5-1zM73 181.5l1.8-.3 1.1-.6 .9-.7 .1 .1-.9 .8-1.1 .5-1.2 .3h-.7zM69.3 179.9l1.4 1 1.1 .4 1.2 .2v.1l-1.2-.1-1.2-.4-1-.7-.4-.4zM67.6 176.2h.1l.4 1.8 .5 1 .7 .9-.1 .1-.8-.9-.5-1.1zM69.2 172.3l.1 .1-.7 1-.5 1-.4 1.8h-.1l.3-1.9 .5-1zM69.2 172.3l.9-.7 1.1-.6 1.8-.3v.2l-1.7 .3-1.1 .5-.9 .7z" fill="#1f1a17"/>
<path d="M70.4 176.2a2.65 2.65 0 0 1 5.3 0 2.65 2.65 0 0 1-5.3 0zM69.9 176.2a3.1 3.1 0 0 1 6.2 0 3.1 3.1 0 0 1-6.2 0z" fill-rule="evenodd" fill="#fff"/>
<path d="M73 173.5l.9 .1 1.1 .7-.2 .1-1-.6-.8-.2zM74.8 174.4l.2-.1 .5 .6 .3 1.3h-.2l-.1-.8zM75.6 176.2h.2l-.2 .8-.6 1.1-.2-.1 .7-1zM73 178.7l.8-.1 1-.6 .2 .1-1.1 .7-.9 .1zM71.2 178l1 .6 .8 .1v.2l-1.2-.3-.7-.5zM70.3 176.2h.2l.1 .8 .6 1-.1 .1-.7-1.1zM71.1 174.3l.1 .1-.6 1-.1 .8h-.2l.1-.9zM71.1 174.3l1.1-.7 .8-.1v.1l-.8 .2-1 .6zM73 173l1 .2 1.3 .7-.1 .2-1.2-.8-1-.1zM75.2 174.1l.1-.2 .6 .8 .3 1.5h-.2l-.1-1zM76 176.2h.2l-.1 1-.8 1.2-.1-.1 .7-1.2zM73 179.2l1-.2 1.2-.7 .1 .1-1.3 .8-1 .2zM70.9 178.3l1.2 .7 .9 .2v.2l-1.4-.4-.8-.6zM69.9 176.2h.1l.2 .9 .7 1.2-.1 .1-.8-1.2zM70.8 173.9l.1 .2-.7 1.1-.2 1h-.1l.1-1zM70.8 173.9l1.2-.7 1-.2v.2l-.9 .1-1.2 .8z" fill="#1f1a17"/>
<g fill="none" stroke="#1f1a17" stroke-width=".21">
<path d="M66 156.2h4.9v4.9h-4.9zM66 151.3h4.9v4.9h-4.9zM66 146.4h4.9v4.9h-4.9zM70.9 156.2h4.9v4.9h-4.9zM70.9 151.3h4.9v4.9h-4.9zM70.9 146.4h4.9v4.9h-4.9zM75.8 156.2h4.9v4.9h-4.9zM75.8 151.3h4.9v4.9h-4.9zM75.8 146.4h4.9v4.9h-4.9zM80.7 156.2h4.9v4.9h-4.9zM80.7 151.3h4.9v4.9h-4.9zM80.7 146.4h4.9v4.9h-4.9z"/>
<path d="M85.6 156.2h4.9v4.9h-4.9zM85.6 151.3h4.9v4.9h-4.9zM85.6 146.4h4.9v4.9h-4.9zM90.5 156.2h4.9v4.9h-4.9zM90.5 151.3h4.9v4.9h-4.9zM90.5 146.4h4.9v4.9h-4.9zM95.4 156.2h4.9v4.9h-4.9zM95.4 151.3h4.9v4.9h-4.9zM95.4 146.4h4.9v4.9h-4.9zM100.3 156.2h4.9v4.9h-4.9zM100.3 151.3h4.9v4.9h-4.9zM100.3 146.4h4.9v4.9h-4.9z"/>
<path d="M105.2 156.2h4.9v4.9h-4.9zM105.2 151.3h4.9v4.9h-4.9zM105.2 146.4h4.9v4.9h-4.9zM110.1 156.2h4.9v4.9h-4.9zM110.1 151.3h4.9v4.9h-4.9zM110.1 146.4h4.9v4.9h-4.9zM115 156.2h4.9v4.9h-4.9zM115 151.3h4.9v4.9h-4.9zM115 146.4h4.9v4.9h-4.9zM119.9 156.2h4.9v4.9h-4.9zM119.9 151.3h4.9v4.9h-4.9zM119.9 146.4h4.9v4.9h-4.9z"/>
<path d="M124.8 156.2h4.9v4.9h-4.9zM124.8 151.3h4.9v4.9h-4.9zM124.8 146.4h4.9v4.9h-4.9zM129.7 156.2h4.9v4.9h-4.9zM129.7 151.3h4.9v4.9h-4.9zM129.7 146.4h4.9v4.9h-4.9zM134.6 156.2h4.9v4.9h-4.9zM134.6 151.3h4.9v4.9h-4.9zM134.6 146.4h4.9v4.9h-4.9zM139.5 156.2h4.9v4.9h-4.9zM139.5 151.3h4.9v4.9h-4.9zM139.5 146.4h4.9v4.9h-4.9z"/>
<path d="M144.4 156.2h4.9v4.9h-4.9zM144.4 151.3h4.9v4.9h-4.9zM144.4 146.4h4.9v4.9h-4.9zM66 175.8h4.9v4.9h-4.9zM66 170.9h4.9v4.9h-4.9zM66 166h4.9v4.9h-4.9zM66 161.1h4.9v4.9h-4.9zM70.9 175.8h4.9v4.9h-4.9zM70.9 170.9h4.9v4.9h-4.9zM70.9 166h4.9v4.9h-4.9zM70.9 161.1h4.9v4.9h-4.9zM75.8 175.8h4.9v4.9h-4.9z"/>
<path d="M75.8 170.9h4.9v4.9h-4.9zM75.8 166h4.9v4.9h-4.9zM75.8 161.1h4.9v4.9h-4.9zM80.7 175.8h4.9v4.9h-4.9zM80.7 170.9h4.9v4.9h-4.9zM80.7 166h4.9v4.9h-4.9zM80.7 161.1h4.9v4.9h-4.9zM85.6 175.8h4.9v4.9h-4.9zM85.6 170.9h4.9v4.9h-4.9zM85.6 166h4.9v4.9h-4.9zM85.6 161.1h4.9v4.9h-4.9zM90.5 175.8h4.9v4.9h-4.9z"/>
<path d="M90.5 170.9h4.9v4.9h-4.9zM90.5 166h4.9v4.9h-4.9zM90.5 161.1h4.9v4.9h-4.9zM95.4 175.8h4.9v4.9h-4.9zM95.4 170.9h4.9v4.9h-4.9zM95.4 166h4.9v4.9h-4.9zM95.4 161.1h4.9v4.9h-4.9zM100.3 175.8h4.9v4.9h-4.9zM100.3 170.9h4.9v4.9h-4.9zM100.3 166h4.9v4.9h-4.9zM100.3 161.1h4.9v4.9h-4.9zM105.2 175.8h4.9v4.9h-4.9z"/>
<path d="M105.2 170.9h4.9v4.9h-4.9zM105.2 166h4.9v4.9h-4.9zM105.2 161.1h4.9v4.9h-4.9zM110.1 175.8h4.9v4.9h-4.9zM110.1 170.9h4.9v4.9h-4.9zM110.1 166h4.9v4.9h-4.9zM110.1 161.1h4.9v4.9h-4.9zM115 175.8h4.9v4.9h-4.9zM115 170.9h4.9v4.9h-4.9zM115 166h4.9v4.9h-4.9zM115 161.1h4.9v4.9h-4.9zM119.9 175.8h4.9v4.9h-4.9z"/>
<path d="M119.9 170.9h4.9v4.9h-4.9zM119.9 166h4.9v4.9h-4.9zM119.9 161.1h4.9v4.9h-4.9zM124.8 175.8h4.9v4.9h-4.9zM124.8 170.9h4.9v4.9h-4.9zM124.8 166h4.9v4.9h-4.9zM124.8 161.1h4.9v4.9h-4.9zM129.7 175.8h4.9v4.9h-4.9zM129.7 170.9h4.9v4.9h-4.9zM129.7 166h4.9v4.9h-4.9zM129.7 161.1h4.9v4.9h-4.9zM134.6 175.8h4.9v4.9h-4.9z"/>
<path d="M134.6 170.9h4.9v4.9h-4.9zM134.6 166h4.9v4.9h-4.9zM134.6 161.1h4.9v4.9h-4.9zM139.5 175.8h4.9v4.9h-4.9zM139.5 170.9h4.9v4.9h-4.9zM139.5 166h4.9v4.9h-4.9zM139.5 161.1h4.9v4.9h-4.9zM144.4 175.8h4.9v4.9h-4.9zM144.4 170.9h4.9v4.9h-4.9zM144.4 166h4.9v4.9h-4.9zM144.4 161.1h4.9v4.9h-4.9zM66 180.7h4.9v4.9h-4.9z"/>
<path d="M70.9 180.7h4.9v4.9h-4.9zM75.8 180.7h4.9v4.9h-4.9zM80.7 180.7h4.9v4.9h-4.9zM85.6 180.7h4.9v4.9h-4.9zM90.5 180.7h4.9v4.9h-4.9zM95.4 180.7h4.9v4.9h-4.9zM100.3 180.7h4.9v4.9h-4.9zM105.2 180.7h4.9v4.9h-4.9zM110.1 180.7h4.9v4.9h-4.9zM115 180.7h4.9v4.9h-4.9zM119.9 180.7h4.9v4.9h-4.9zM124.8 180.7h4.9v4.9h-4.9z"/>
<path d="M129.7 180.7h4.9v4.9h-4.9zM134.6 180.7h4.9v4.9h-4.9zM139.5 180.7h4.9v4.9h-4.9zM144.4 180.7h4.9v4.9h-4.9z"/>
</g>
<g font-size="22.4" fill="#1f1a17">
<text x="94.6" y="208.7" transform="rotate(-45 94.6 208.7)">T1-Q10</text>
<text x="46.7" y="218.7" transform="rotate(-45 46.7 218.7)">SUPERSEDED BY</text>
</g>
<text font-size="10" fill="#1f1a17" x="76.8" y="115.9">MOWING</text>
<g font-size="7.1" fill="#1f1a17">
<text x="101.9" y="248.3">TEMPORARY WARNING SIGN</text>
<text x="175.4" y="274">TC1097</text>
</g>
<text font-size="5.6" fill="#1f1a17" x="108.1" y="257.3">“TRACTOR/SLASHER MOWING”</text>
<g font-size="4.2" fill="#1f1a17">
<text x="15.9" y="267">Traffic &amp; Road Use Management Division</text>
<text x="29.4" y="272.6">Traffic Engineering Section</text>
<text x="174.5" y="285.5">A</text>
<text x="180.5" y="285.5">B</text>
</g>
<g font-size="3.9" fill="#1f1a17">
<text x="103.5" y="47.6">900</text>
<text x="103.5" y="54.8">800</text>
<text x="159.9" y="65.5">55</text>
<text x="159.9" y="83.8">310</text>
<text x="43.3" y="92.8">600</text>
<text x="159.9" y="103.3">80</text>
<text x="54.4" y="113.3">25</text>
<text x="159.9" y="112.3">100EM</text>
<text x="159.9" y="120">55</text>
<text x="19.5" y="211.6">Colour Legend</text>
<text x="27.6" y="219.8">Black (legend and border)</text>
<text x="27.6" y="228">Retroreflective yellow (background)</text>
</g>
<g font-size="3.5" fill="#1f1a17">
<text x="16.7" y="280.5">Designed</text>
<text x="42.7" y="280.5">Checked</text>
<text x="69.7" y="280.5">Scale</text>
<text x="98.5" y="281.4">PRINCIPAL ENGINEER</text>
<text x="155.4" y="276.3">12/12/01</text>
<text x="158.5" y="281">Date</text>
<text x="17" y="284.9">RH 01/99</text>
<text x="42.7" y="284.9">RG 01/99</text>
<text x="69.7" y="285">Not to Scale</text>
<text x="98.5" y="285.1">(Traffic Engineering)</text>
</g>
<text font-size="3.4" fill="#1f1a17" x="96.3" y="266.3">ORIGINAL APPROVED AS OFFICIAL TRAFFIC SIGN</text>
</svg>
